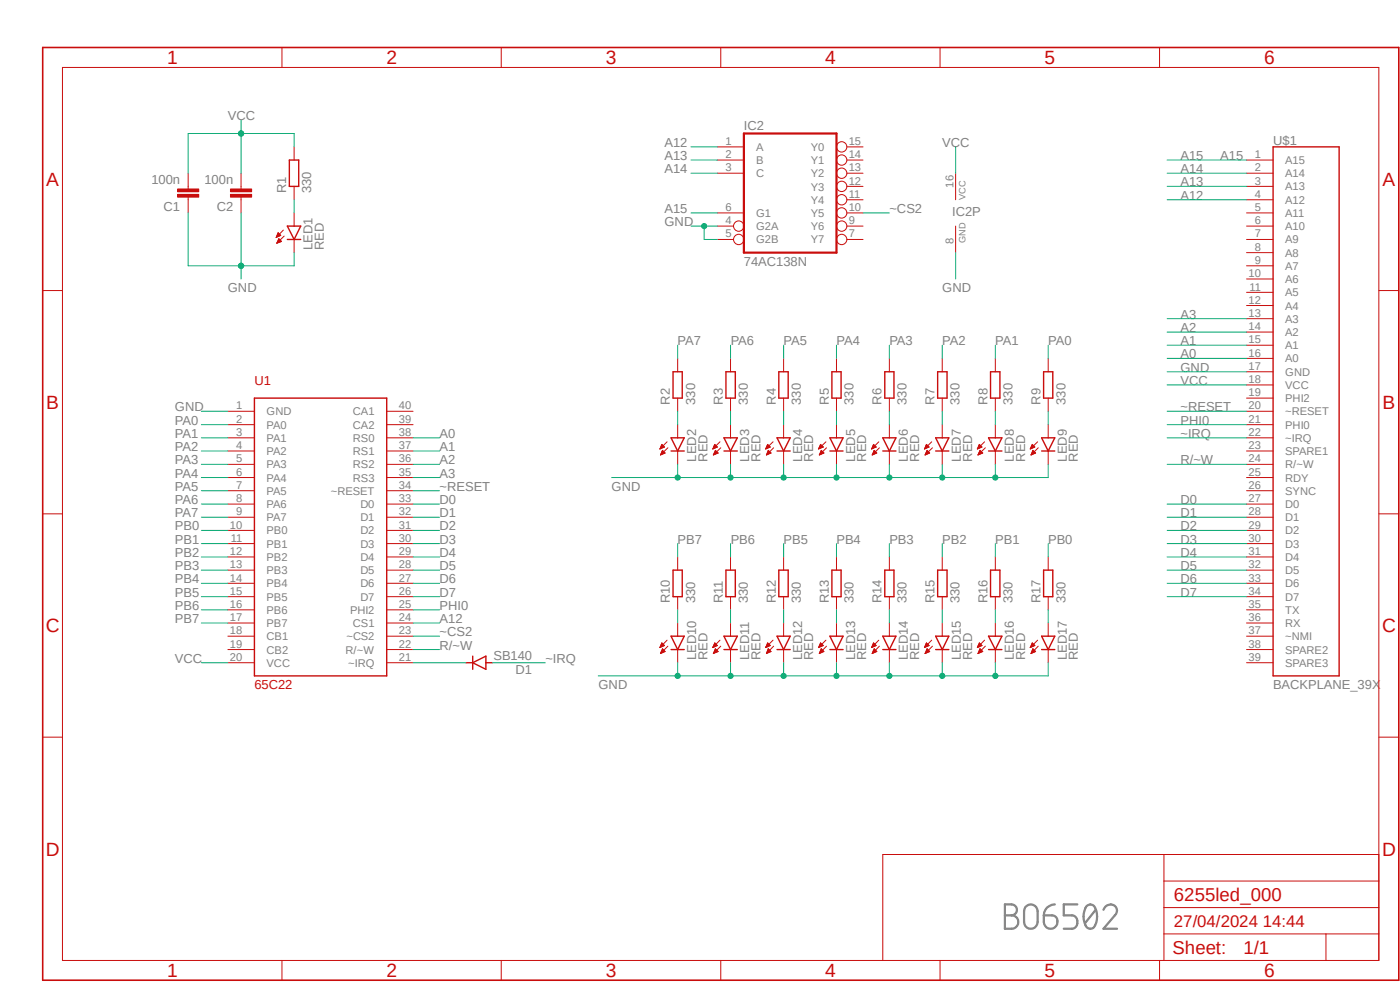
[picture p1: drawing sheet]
<svg xmlns="http://www.w3.org/2000/svg" width="297mm" height="210mm" viewBox="0 0 297 210" stroke-linecap="round" stroke-linejoin="round" font-family="sans-serif">
<path d="M8.4 9.7l288.7 198.9M297.1 9.8l-288.7 198.8" fill="none" stroke="#fff" stroke-width=".21"/>
<path d="M213.2 191.9h1.4a1.16 1.16 0 0 1 1.1 1.1 1.16 1.16 0 0 1-1.1 1.2 1.42 1.42 0 0 1 1.4 1.4 1.42 1.42 0 0 1-1.4 1.4h-1.4zM213.2 194.2h1.4M217.5 192.4a1.46 1.46 0 0 1 1.6-.5 1.46 1.46 0 0 1 1 1.4v2.3a1.44 1.44 0 0 1-1.4 1.4 1.44 1.44 0 0 1-1.4-1.4v-2.3zM221.4 194.2h1.8a1.44 1.44 0 0 1 1.1 1.6 1.44 1.44 0 0 1-1.5 1.2 1.44 1.44 0 0 1-1.4-1.4zM223.8 191.9a2.31 2.31 0 0 0-2.4 2.3M228.6 191.9h-2.9v2.3h1.7a1.44 1.44 0 0 1 1.2 1.4 1.44 1.44 0 0 1-1.2 1.4h-1.7M230.5 192.3a1.23 1.23 0 0 1 1.3-.3 1.23 1.23 0 0 1 .8 1.2 4.1 4.1 0 0 1-.7 3.6 1.24 1.24 0 0 1-1.8-1.1 4.1 4.1 0 0 1 .4-3.4zM232.5 193l-2.3 2.9M234.1 193a1.4 1.4 0 0 1 2-1 1.4 1.4 0 0 1 .4 2.2l-2.4 2.8h2.9" fill="none" stroke="#808080" stroke-width=".47"/>
<g fill="none" stroke="#c90d0c" stroke-width=".21">
<path d="M13.3 14.3h279.2v189.5h-279.2zM59.8 10.1v4.2M106.3 10.1v4.2M152.9 10.1v4.2M199.4 10.1v4.2M246 10.1v4.2M51.1 39.5v.6M62.4 31.2v2.8M62.4 39.5v2.9M264.5 34h5.6M264.5 36.7h5.6M264.5 39.5h5.6"/>
<path d="M51.1 41.8v.6M58.6 50.3h.2M58.7 50.2h.3M58.7 50.1h.6M58.8 50h.7M58.8 51.5h.1M58.8 49.9h.7M58.8 51.4h.4M58.8 49.7h.6M58.8 51.4h.6M58.9 49.7h.4M58.9 51.2h.7"/>
<path d="M58.9 49.5h.3M58.9 51.1h.7M59 49.4h.1M59 49.4l.6 .6-1 .4zM59 51h.5M59.1 50.9h.3M59.1 50.8h.2M59.1 50.6l.6 .6-1 .4zM59.1 50.7h.1M60.1 48.8l-1.5 1.6M60.3 50.1l-1.6 1.5M62.4 45.2v2.8"/>
<path d="M62.4 50.8v2.8M264.5 42.4h5.6M264.5 45.2h5.6M264.5 48h5.6M264.5 50.8h5.6M264.5 53.6h5.6M264.5 56.4h5.6M264.5 59.2h5.6M9.1 61.6h4.2M264.5 62h5.6M264.5 64.8h5.6M264.5 67.6h5.6"/>
<path d="M264.5 70.4h5.6M264.5 73.2h5.6M264.5 76h5.6M264.5 78.9h5.6M292.5 61.6h4.3M264.5 81.7h5.6M264.5 84.5h5.6M264.5 87.2h5.6M264.5 90.1h5.6M264.5 92.9h5.6M264.5 95.7h5.6M264.5 98.5h5.6"/>
<path d="M9.1 109h4.2M264.5 101.3h5.6M264.5 104.1h5.6M264.5 106.9h5.6M264.5 109.7h5.6M264.5 112.5h5.6M264.5 115.3h5.6M264.5 118.2h5.6M292.5 109h4.3M264.5 120.9h5.6M264.5 123.7h5.6M264.5 126.6h5.6"/>
<path d="M264.5 129.4h5.6M264.5 132.2h5.6M264.5 135h5.6M264.5 137.8h5.6M9.1 156.4h4.2M264.5 140.6h5.6M292.5 156.4h4.3M246.9 198.1h45.6M246.9 181.3v22.5M246.9 192.5h45.6M246.9 186.9h45.6M281.3 198.1v5.7"/>
<path d="M292.5 181.3h-105.2v22.5M59.8 203.8v4.1M106.3 203.8v4.1M152.9 203.8v4.1M199.4 203.8v4.1M246 203.8v4.1"/>
</g>
<path d="M9.1 10.1h287.7v197.8h-287.7z" fill="none" stroke="#c90d0c" stroke-width=".34"/>
<path d="M61.4 34h2v5.5h-2zM270.1 31.2h14v112.2h-14zM61 48h2.8l-1.4 2.8zM61 50.8h2.8" fill="none" stroke="#c90d0c" stroke-width=".3"/>
<path d="M48.9 40.1h4.5v.6h-4.5z" fill-rule="evenodd" fill="#c90d0c"/>
<path d="M48.9 40.1h4.5v.6h-4.5z" fill="none" stroke="#c90d0c" stroke-width=".21"/>
<path d="M48.9 41.2h4.5v.6h-4.5z" fill-rule="evenodd" fill="#c90d0c"/>
<path d="M39.9 39.5v.6M51.1 36.7v2.8M39.9 41.8v.6M48.9 41.2h4.5v.6h-4.5zM51.1 42.4v2.8" fill="none" stroke="#c90d0c" stroke-width=".21"/>
<path d="M37.7 40.1h4.5v.6h-4.5z" fill-rule="evenodd" fill="#c90d0c"/>
<path d="M37.7 40.1h4.5v.6h-4.5z" fill="none" stroke="#c90d0c" stroke-width=".21"/>
<path d="M37.7 41.2h4.5v.6h-4.5z" fill-rule="evenodd" fill="#c90d0c"/>
<g fill="none" stroke="#c90d0c" stroke-width=".21">
<path d="M39.9 36.7v2.8M152.2 31.2h5.6M152.2 34h5.6M152.2 36.7h5.6M179.7 31.2h3.4M179.7 34h3.4M179.7 36.7h3.4M179.7 39.5h3.4M202.7 36.7v5.7M37.7 41.2h4.5v.6h-4.5zM39.9 42.4v2.8M152.2 48h3.4"/>
<path d="M152.2 50.8h3.4M152.2 45.2h5.6M179.7 48h3.4M179.7 50.8h3.4M179.7 45.2h3.4M179.7 42.4h3.4M202.7 48v5.6M143.8 76v2.9M155 76v2.9M166.2 76v2.9M177.5 76v2.9M188.7 76v2.9"/>
<path d="M199.9 76v2.9M211.2 76v2.9M222.4 76v2.9M48.3 87.2h5.7M48.3 90.1h5.7M48.3 92.9h5.7M48.3 95.7h5.7M48.3 98.5h5.7M82 87.2h5.6M82 90.1h5.6M82 92.9h5.6M82 95.7h5.6"/>
<path d="M82 98.5h5.6M140 95.2h.2M140.1 95.1h.3M140.1 95h.6M140.2 94.9h.7M140.2 96.4h.1M140.2 94.7h.7M140.2 96.4h.4M140.3 94.7h.5M140.3 96.2h.5M140.3 94.5h.4M140.3 96.1h.8"/>
<path d="M140.3 94.4h.3M140.3 96h.7M140.4 94.4h.1M140.4 95.9h.5M140.4 94.3l.6 .5-1 .4zM140.4 95.8h.4M140.5 95.7h.2M140.5 95.5l.6 .6-1 .4zM140.5 95.6h.1M141.5 93.7l-1.5 1.5M141.7 95l-1.6 1.5M143.8 84.5v2.7"/>
<path d="M143.8 90.1v2.8M143.8 95.7v2.8M151.3 95.2h.1M151.3 95.1h.4M151.3 95h.6M151.4 94.9h.7M151.4 96.4h.2M151.4 94.7h.7M151.4 96.4h.4M151.5 94.7h.5M151.5 96.2h.6M151.5 94.5h.4"/>
<path d="M151.5 96.1h.8M151.6 94.4h.2M151.6 96h.6M151.6 94.4h.1M151.6 95.9h.5M151.6 94.3l.6 .5-1 .4zM151.7 95.8h.3M151.7 95.7h.2M151.8 95.6h.1M151.8 95.5l.6 .6-1.1 .4zM152.7 93.7l-1.5 1.5M152.9 95l-1.6 1.5"/>
<path d="M155 84.5v2.7M155 90.1v2.8M155 95.7v2.8M162.5 95.2h.1M162.5 95.1h.4M162.6 95h.6M162.6 94.9h.8M162.6 96.4h.2M162.6 94.7h.7M162.6 96.4h.4M162.7 94.7h.5M162.7 94.5h.4"/>
<path d="M162.7 96.2h.6M162.8 96.1h.7M162.8 94.4h.2M162.8 96h.7M162.9 94.4h.1M162.9 95.9h.5M162.9 94.3l.5 .5-1 .4zM162.9 95.8h.4M162.9 95.7h.3M163 95.6h.1M163 95.5l.6 .6-1 .4zM164 93.7l-1.6 1.5"/>
<path d="M164.1 95l-1.5 1.5M166.2 84.5v2.7M166.2 90.1v2.8M166.2 95.7v2.8M173.7 95.2h.2M173.7 95.1h.4M173.8 95h.6M173.8 94.9h.8M173.9 96.4h.1M173.9 94.7h.7M173.9 96.4h.4M173.9 94.7h.6"/>
<path d="M173.9 96.2h.6M174 94.5h.4M174 96.1h.8M174 94.4h.2M174 96h.7M174.1 94.4h.1M174.1 95.9h.5M174.1 94.3l.6 .5-1 .4zM174.1 95.8h.4M174.2 95.7h.2M174.2 95.6h.1M174.2 95.5l.6 .6-1 .4z"/>
<path d="M175.2 93.7l-1.5 1.5M175.3 95l-1.5 1.5M177.5 84.5v2.7M177.5 90.1v2.8M177.5 95.7v2.8M184.9 95.2h.2M185 95.1h.3M185 95h.6M185.1 94.9h.7M185.1 96.4h.2M185.1 94.7h.7M185.1 96.4h.4"/>
<path d="M185.2 94.7h.5M185.2 96.2h.5M185.2 94.5h.4M185.2 96.1h.8M185.3 94.4h.2M185.3 96h.6M185.3 94.4h.1M185.3 95.9h.5M185.3 95.8h.4M185.3 94.3l.6 .5-1 .4zM185.4 95.7h.2M185.4 95.6h.1"/>
<path d="M185.5 95.5l.5 .6-1 .4zM186.4 93.7l-1.5 1.5M186.6 95l-1.6 1.5M188.7 84.5v2.7M188.7 90.1v2.8M188.7 95.7v2.8M196.2 95.2h.1M196.2 95.1h.4M196.3 95h.5M196.3 94.9h.8M196.3 96.4h.2M196.3 94.7h.7"/>
<path d="M196.3 96.4h.4M196.4 94.7h.5M196.4 96.2h.6M196.4 94.5h.4M196.4 96.1h.8M196.5 94.4h.2M196.5 96h.6M196.5 94.4h.1M196.5 95.9h.6M196.6 95.8h.3M196.6 94.3l.5 .5-1 .4zM196.6 95.7h.2"/>
<path d="M196.7 95.6h.1M196.7 95.5l.5 .6-.9 .4zM197.7 93.7l-1.6 1.5M197.8 95l-1.5 1.5M199.9 84.5v2.7M199.9 90.1v2.8M199.9 95.7v2.8M207.4 95.2h.2M207.4 95.1h.4M207.5 95h.5M207.5 94.9h.8M207.5 96.4h.2"/>
<path d="M207.6 94.7h.6M207.6 96.4h.3M207.6 96.2h.6M207.6 94.5h.4M207.6 96.1h.8M207.7 94.4h.2M207.7 96h.7M207.7 94.4h.1M207.8 95.9h.5M207.8 94.3l.5 .5-1 .4zM207.8 95.8h.4M207.9 95.7h.2"/>
<path d="M207.9 95.6h.1M207.9 95.5l.6 .6-1 .4zM208.9 93.7l-1.6 1.5M209 95l-1.5 1.5M211.2 84.5v2.7M211.2 90.1v2.8M211.2 95.7v2.8M218.6 95.2h.2M218.7 95.1h.3M218.7 95h.6M218.7 94.9h.8M218.7 96.4h.2"/>
<path d="M218.8 94.7h.7M218.8 94.7h.6M218.8 96.4h.4M218.9 94.5h.3M218.9 96.2h.5M218.9 96.1h.8M218.9 94.4h.3M218.9 96h.7M219 94.4h.1M219 95.9h.5M219 94.3l.5 .5-.9 .4zM219 95.8h.4"/>
<path d="M219.1 95.7h.2M219.1 95.6h.1M219.1 95.5l.6 .6-1 .4zM220.1 93.7l-1.5 1.5M220.3 95l-1.6 1.5M222.4 84.5v2.7M222.4 90.1v2.8M222.4 95.7v2.8M48.3 101.3h5.7M48.3 104.1h5.7M48.3 106.9h5.7M48.3 109.7h5.7"/>
<path d="M48.3 112.5h5.7M48.3 115.3h5.7M48.3 118.2h5.7M82 101.3h5.6M82 104.1h5.6M82 106.9h5.6M82 109.7h5.6M82 112.5h5.6M82 115.3h5.6M82 118.2h5.6M143.8 118.2v2.7M155 118.2v2.7"/>
<path d="M166.2 118.2v2.7M177.5 118.2v2.7M188.7 118.2v2.7M199.9 118.2v2.7M211.2 118.2v2.7M222.4 118.2v2.7M48.3 120.9h5.7M48.3 123.7h5.7M48.3 126.6h5.7M48.3 129.4h5.7M48.3 132.2h5.7M48.3 135h5.7"/>
<path d="M48.3 137.8h5.7M82 120.9h5.6M82 123.7h5.6M82 126.6h5.6M82 129.4h5.6M82 132.2h5.6M82 135h5.6M82 137.8h5.6M140 137.3h.1M140 137.2h.3M140.1 137.2h.4M140.1 137h.7"/>
<path d="M140.1 138.6h.1M140.2 136.9h.8M140.2 138.5h.2M140.2 136.8h.6M140.2 138.4h.5M140.3 136.7h.5M140.3 138.3h.6M140.3 136.6h.3M140.3 136.5h.2M140.3 138.2h.8M140.4 136.4h.1M140.4 138.1h.6"/>
<path d="M140.4 136.4l-.4 1M140.4 136.4l.6 .5M140.4 138h.5M140.5 137.9h.3M140.5 137.8h.2M140.5 137.6l.6 .6-1 .4zM140.5 137.7h.1M141 136.9l-1 .5M141.5 135.8l-1.5 1.6M141.7 137.1l-1.6 1.5M143.8 126.6v2.8M143.8 132.2v2.8"/>
<path d="M143.8 137.8v2.8M151.2 137.3h.1M151.3 137.2h.2M151.3 137.2h.4M151.3 137h.7M151.3 138.6h.1M151.4 136.9h.8M151.4 136.8h.7M151.4 138.5h.2M151.5 138.4h.4M151.5 136.7h.5M151.5 138.3h.6"/>
<path d="M151.6 136.6h.2M151.6 138.2h.7M151.6 136.5h.2M151.6 138.1h.6M151.6 138h.5M151.7 137.9h.3M151.7 137.8h.2M151.8 137.6l.6 .6-1.1 .4zM151.8 137.7h.1M152.2 136.9l-.6-.5-.4 1M152.2 136.9l-1 .5M152.7 135.8l-1.5 1.6"/>
<path d="M152.9 137.1l-1.6 1.5M155 126.6v2.8M155 132.2v2.8M155 137.8v2.8M162.4 137.3h.1M162.5 137.2h.2M162.5 137.2h.5M162.6 137h.6M162.6 138.6h.1M162.6 136.9h.8M162.6 138.5h.3M162.7 136.8h.6"/>
<path d="M162.7 138.4h.4M162.7 136.7h.5M162.7 138.3h.7M162.8 136.6h.3M162.8 138.2h.7M162.8 136.5h.2M162.8 138.1h.6M162.9 136.4h.1M162.9 138h.4M162.9 136.4l-.5 1M162.9 136.4l.5 .5M162.9 137.9h.3"/>
<path d="M162.9 137.8h.2M163 137.7h.1M163 137.6l.6 .6-1 .4zM163.4 136.9l-1 .5M164 135.8l-1.6 1.6M164.1 137.1l-1.5 1.5M166.2 126.6v2.8M166.2 132.2v2.8M166.2 137.8v2.8M173.7 137.3v.1M173.7 137.2h.2M173.8 137.2h.4"/>
<path d="M173.8 137h.7M173.8 138.6h.1M173.9 136.9h.7M173.9 138.5h.2M173.9 136.8h.6M173.9 138.4h.4M173.9 136.7h.5M173.9 138.3h.7M174 136.6h.3M174 138.2h.8M174 136.5h.2M174 138.1h.7"/>
<path d="M174.1 136.4h.1M174.1 138h.5M174.1 136.4l-.4 1M174.1 136.4l.6 .5-1 .5M174.1 137.9h.4M174.2 137.8h.2M174.2 137.7h.1M174.2 137.6l.6 .6-1 .4zM175.2 135.8l-1.5 1.6M175.3 137.1l-1.5 1.5M177.5 126.6v2.8M177.5 132.2v2.8"/>
<path d="M177.5 137.8v2.8M184.9 137.3l.1 .1M185 137.2h.2M185 137.2h.4M185 137h.7M185 138.6h.1M185.1 136.9h.7M185.1 138.5h.2M185.1 136.8h.7M185.1 138.4h.5M185.2 136.7h.5M185.2 138.3h.6"/>
<path d="M185.2 136.6h.3M185.2 138.2h.8M185.3 136.5h.2M185.3 138.1h.6M185.3 136.4h.1M185.3 138h.5M185.3 136.4l-.4 1M185.3 136.4l.6 .5-1 .5M185.4 137.9h.3M185.4 137.8h.2M185.5 137.6l.5 .6-1 .4zM185.5 137.7h.1"/>
<path d="M186.4 135.8l-1.5 1.6M186.6 137.1l-1.6 1.5M188.7 126.6v2.8M188.7 132.2v2.8M188.7 137.8v2.8M196.1 137.3h.1M196.2 137.2h.2M196.2 137.2h.4M196.3 137h.6M196.3 138.6h.1M196.3 136.9h.8M196.3 138.5h.3"/>
<path d="M196.3 136.8h.7M196.3 138.4h.5M196.4 136.7h.5M196.4 136.6h.4M196.4 138.3h.7M196.5 136.5h.2M196.5 138.2h.7M196.5 138.1h.6M196.6 138h.4M196.6 137.9h.3M196.6 137.8h.2M196.7 137.7h.1"/>
<path d="M196.7 137.6l.5 .6-.9 .4zM197.1 136.9l-.5-.5-.5 1M197.1 136.9l-1 .5M197.7 135.8l-1.6 1.6M197.8 137.1l-1.5 1.5M199.9 126.6v2.8M199.9 132.2v2.8M199.9 137.8v2.8M207.3 137.3h.1M207.4 137.2h.2M207.4 137.2h.5M207.5 137h.6"/>
<path d="M207.5 136.9h.8M207.5 138.6h.1M207.6 136.8h.6M207.6 138.5h.2M207.6 138.4h.4M207.6 136.7h.5M207.6 138.3h.7M207.7 136.6h.3M207.7 138.2h.7M207.7 136.5h.2M207.7 138.1h.7M207.8 136.4h.1"/>
<path d="M207.8 138h.4M207.8 136.4l-.5 1M207.8 136.4l.5 .5M207.8 137.9h.4M207.9 137.8h.1M207.9 137.7h.1M207.9 137.6l.6 .6-1 .4zM208.3 136.9l-1 .5M208.9 135.8l-1.6 1.6M209 137.1l-1.5 1.5M211.2 126.6v2.8M211.2 132.2v2.8"/>
<path d="M211.2 137.8v2.8M218.6 137.3h.1M218.6 137.2h.3M218.7 137.2h.4M218.7 137h.6M218.7 138.6h.1M218.8 136.9h.7M218.8 138.5h.2M218.8 136.8h.7M218.8 138.4h.4M218.9 136.7h.4M218.9 138.3h.6"/>
<path d="M218.9 136.6h.3M218.9 138.2h.8M218.9 136.5h.2M218.9 138.1h.7M219 136.4h.1M219 138h.5M219 136.4l-.4 1M219 136.4l.5 .5M219 137.9h.4M219.1 137.8h.1M219.1 137.7h.1M219.1 137.6l.6 .6-1 .4z"/>
<path d="M219.5 136.9l-.9 .5M220.1 135.8l-1.5 1.6M220.3 137.1l-1.6 1.5M222.4 126.6v2.8M222.4 132.2v2.8M222.4 137.8v2.8M48.3 140.6h5.7M82 140.6h5.6"/>
<circle cx="178.6" cy="36.7" r="1.1"/>
<circle cx="178.6" cy="31.2" r="1.1"/>
<circle cx="178.6" cy="34" r="1.1"/>
<circle cx="178.6" cy="39.5" r="1.1"/>
<circle cx="156.7" cy="50.8" r="1.1"/>
<circle cx="156.7" cy="48" r="1.1"/>
<circle cx="178.6" cy="50.8" r="1.1"/>
<circle cx="178.6" cy="45.2" r="1.1"/>
<circle cx="178.6" cy="48" r="1.1"/>
<circle cx="178.6" cy="42.4" r="1.1"/>
</g>
<path d="M157.8 28.3h19.7v25.3h-19.7z" fill="none" stroke="#c90d0c" stroke-width=".47"/>
<g fill="none" stroke="#c90d0c" stroke-width=".3">
<path d="M142.8 78.9h1.9v5.6h-1.9zM154 78.9h2v5.6h-2zM165.2 78.9h2v5.6h-2zM176.5 78.9h1.9v5.6h-1.9zM187.7 78.9h2v5.6h-2zM198.9 78.9h2v5.6h-2zM210.1 78.9h2v5.6h-2zM221.4 78.9h2v5.6h-2zM54 84.5h28v58.9h-28zM142.4 92.9h2.8l-1.4 2.8zM142.4 95.7h2.8M153.6 95.7h2.8"/>
<path d="M153.6 92.9h2.8l-1.4 2.8zM164.8 95.7h2.8M164.8 92.9h2.8l-1.4 2.8zM176.1 95.7h2.8M176.1 92.9h2.8l-1.4 2.8zM187.3 95.7h2.8M187.3 92.9h2.8l-1.4 2.8zM198.5 95.7h2.8M198.5 92.9h2.8l-1.4 2.8zM209.7 95.7h2.9M209.7 92.9h2.9l-1.4 2.8zM221 95.7h2.8"/>
<path d="M221 92.9h2.8l-1.4 2.8zM100.3 139.2v2.8M142.4 135h2.8l-1.4 2.8zM142.4 137.8h2.8M142.8 120.9h1.9v5.7h-1.9zM153.6 137.8h2.8M153.6 135h2.8l-1.4 2.8zM154 120.9h2v5.7h-2zM164.8 137.8h2.8M164.8 135h2.8l-1.4 2.8zM165.2 120.9h2v5.7h-2zM176.1 137.8h2.8"/>
<path d="M176.1 135h2.8l-1.4 2.8zM176.5 120.9h1.9v5.7h-1.9zM187.3 137.8h2.8M187.3 135h2.8l-1.4 2.8zM187.7 120.9h2v5.7h-2zM198.5 137.8h2.8M198.5 135h2.8l-1.4 2.8zM198.9 120.9h2v5.7h-2zM209.7 137.8h2.9M209.7 135h2.9l-1.4 2.8zM210.1 120.9h2v5.7h-2zM221 137.8h2.8"/>
<path d="M221 135h2.8l-1.4 2.8zM221.4 120.9h2v5.7h-2zM98.8 140.6h1.5M100.3 140.6l2.8-1.4v2.8zM103.1 140.6h1.4"/>
</g>
<g fill="none" stroke="#0dab76" stroke-width=".21">
<path d="M146.6 34h5.6M146.6 36.7h5.6M146.6 31.2h5.6M247.6 34h16.9M247.6 36.7h16.9M247.6 39.5h16.9M51.1 56.4v2.8M62.4 53.6v2.8M146.6 45.2h5.6M247.6 42.4h16.9M247.6 67.6h16.9M247.6 70.4h16.9"/>
<path d="M247.6 73.2h16.9M247.6 76h16.9M247.6 78.9h16.9M87.6 98.5h5.7M87.6 95.7h5.7M87.6 92.9h5.7M87.6 101.3h5.7M87.6 106.9h5.7M87.6 109.7h5.7M87.6 112.5h5.7M87.6 115.3h5.7M87.6 118.2h5.7"/>
<path d="M247.6 106.9h16.9M247.6 109.7h16.9M247.6 112.5h16.9M247.6 115.3h16.9M247.6 118.2h16.9M87.6 132.2h5.7M87.6 120.9h5.7M87.6 123.7h5.7M87.6 126.6h5.7M247.6 120.9h16.9M247.6 123.7h16.9M247.6 126.6h16.9"/>
</g>
<circle cx="51.1" cy="56.4" r=".55" fill="#0dab76"/>
<g fill="none" stroke="#0dab76" stroke-width=".21">
<path d="M39.9 45.2v11.2h22.5M51.1 45.2v11.2"/>
<circle cx="51.1" cy="56.4" r=".55"/>
</g>
<circle cx="51.1" cy="56.4" r=".55" fill="#0dab76"/>
<g fill="none" stroke="#0dab76" stroke-width=".21">
<path d="M146.6 48h5.6M149.4 48v2.8h2.8"/>
<circle cx="51.1" cy="56.4" r=".55"/>
</g>
<circle cx="149.4" cy="48" r=".55" fill="#0dab76"/>
<g fill="none" stroke="#0dab76" stroke-width=".21">
<path d="M42.7 87.2h5.6M143.8 140.6v2.8M222.4 140.6v2.8h-11.2"/>
<circle cx="149.4" cy="48" r=".55"/>
</g>
<circle cx="143.8" cy="143.4" r=".55" fill="#0dab76"/>
<g fill="none" stroke="#0dab76" stroke-width=".21">
<path d="M126.9 143.4h84.3M155 140.6v2.8"/>
<circle cx="143.8" cy="143.4" r=".55"/>
</g>
<circle cx="155" cy="143.4" r=".55" fill="#0dab76"/>
<g fill="none" stroke="#0dab76" stroke-width=".21">
<path d="M166.2 140.6v2.8"/>
<circle cx="155" cy="143.4" r=".55"/>
</g>
<circle cx="166.2" cy="143.4" r=".55" fill="#0dab76"/>
<g fill="none" stroke="#0dab76" stroke-width=".21">
<path d="M177.5 140.6v2.8"/>
<circle cx="166.2" cy="143.4" r=".55"/>
</g>
<circle cx="177.5" cy="143.4" r=".55" fill="#0dab76"/>
<g fill="none" stroke="#0dab76" stroke-width=".21">
<path d="M188.7 140.6v2.8"/>
<circle cx="177.5" cy="143.4" r=".55"/>
</g>
<circle cx="188.7" cy="143.4" r=".55" fill="#0dab76"/>
<g fill="none" stroke="#0dab76" stroke-width=".21">
<path d="M199.9 140.6v2.8"/>
<circle cx="188.7" cy="143.4" r=".55"/>
</g>
<circle cx="199.9" cy="143.4" r=".55" fill="#0dab76"/>
<g fill="none" stroke="#0dab76" stroke-width=".21">
<path d="M211.2 140.6v2.8"/>
<circle cx="199.9" cy="143.4" r=".55"/>
</g>
<circle cx="211.2" cy="143.4" r=".55" fill="#0dab76"/>
<g fill="none" stroke="#0dab76" stroke-width=".21">
<path d="M143.8 98.5v2.8M222.4 98.5v2.8h-11.2"/>
<circle cx="211.2" cy="143.4" r=".55"/>
</g>
<circle cx="143.8" cy="101.3" r=".55" fill="#0dab76"/>
<g fill="none" stroke="#0dab76" stroke-width=".21">
<path d="M155 98.5v2.8M129.8 101.3h81.4"/>
<circle cx="143.8" cy="101.3" r=".55"/>
</g>
<circle cx="155" cy="101.3" r=".55" fill="#0dab76"/>
<g fill="none" stroke="#0dab76" stroke-width=".21">
<path d="M166.2 98.5v2.8"/>
<circle cx="155" cy="101.3" r=".55"/>
</g>
<circle cx="166.2" cy="101.3" r=".55" fill="#0dab76"/>
<g fill="none" stroke="#0dab76" stroke-width=".21">
<path d="M177.5 98.5v2.8"/>
<circle cx="166.2" cy="101.3" r=".55"/>
</g>
<circle cx="177.5" cy="101.3" r=".55" fill="#0dab76"/>
<g fill="none" stroke="#0dab76" stroke-width=".21">
<path d="M188.7 98.5v2.8"/>
<circle cx="177.5" cy="101.3" r=".55"/>
</g>
<circle cx="188.7" cy="101.3" r=".55" fill="#0dab76"/>
<g fill="none" stroke="#0dab76" stroke-width=".21">
<path d="M199.9 98.5v2.8"/>
<circle cx="188.7" cy="101.3" r=".55"/>
</g>
<circle cx="199.9" cy="101.3" r=".55" fill="#0dab76"/>
<g fill="none" stroke="#0dab76" stroke-width=".21">
<path d="M211.2 98.5v2.8"/>
<circle cx="199.9" cy="101.3" r=".55"/>
</g>
<circle cx="211.2" cy="101.3" r=".55" fill="#0dab76"/>
<g fill="none" stroke="#0dab76" stroke-width=".21">
<path d="M51.1 25.5v2.8M62.4 28.3v2.9M202.7 53.6v5.6M247.6 81.7h16.9"/>
<circle cx="211.2" cy="101.3" r=".55"/>
</g>
<circle cx="51.1" cy="28.3" r=".55" fill="#0dab76"/>
<g fill="none" stroke="#0dab76" stroke-width=".21">
<path d="M39.9 28.3h22.5M51.1 28.3v8.4"/>
<circle cx="51.1" cy="28.3" r=".55"/>
</g>
<circle cx="51.1" cy="28.3" r=".55" fill="#0dab76"/>
<g fill="none" stroke="#0dab76" stroke-width=".21">
<path d="M39.9 28.3v8.4M202.7 31.2v5.5M62.4 42.4v2.8M183.1 45.2h5.6M143.8 73.2v2.8M155 73.2v2.8M166.2 73.2v2.8M177.5 73.2v2.8M188.7 73.2v2.8M199.9 73.2v2.8M211.2 73.2v2.8M222.4 73.2v2.8"/>
<path d="M42.7 90.1h5.6M42.7 98.5h5.6M42.7 92.9h5.6M42.7 95.7h5.6M143.8 87.2v2.9M155 87.2v2.9M166.2 87.2v2.9M177.5 87.2v2.9M188.7 87.2v2.9M199.9 87.2v2.9M211.2 87.2v2.9M222.4 87.2v2.9"/>
<path d="M247.6 90.1h16.9M247.6 98.5h16.9M247.6 87.2h16.9M247.6 92.9h16.9M42.7 104.1h5.6M42.7 101.3h5.6M42.7 106.9h5.6M42.7 109.7h5.6M42.7 112.5h5.6M42.7 115.3h5.6M42.7 118.2h5.6M87.6 104.1h5.7"/>
<path d="M143.8 115.3v2.9M155 115.3v2.9M166.2 115.3v2.9M177.5 115.3v2.9M188.7 115.3v2.9M199.9 115.3v2.9M211.2 115.3v2.9M222.4 115.3v2.9M42.7 129.4h5.6M42.7 120.9h5.6M42.7 123.7h5.6M42.7 126.6h5.6"/>
<path d="M42.7 132.2h5.6M87.6 129.4h5.7M87.6 137.8h5.7M87.6 135h5.7M143.8 129.4v2.8M155 129.4v2.8M166.2 129.4v2.8M177.5 129.4v2.8M188.7 129.4v2.8M199.9 129.4v2.8M211.2 129.4v2.8M222.4 129.4v2.8"/>
<path d="M42.7 140.6h5.6M87.6 140.6h11.2M104.5 140.6h11.2"/>
<circle cx="51.1" cy="28.3" r=".55"/>
</g>
<g font-size="4.1" fill="#c90d0c">
<text x="35.4" y="13.6">1</text>
<text x="82" y="13.6">2</text>
<text x="128.5" y="13.6">3</text>
<text x="175.1" y="13.6">4</text>
<text x="221.6" y="13.6">5</text>
<text x="268.2" y="13.6">6</text>
<text x="9.8" y="39.4">A</text>
<text x="293.3" y="39.4">A</text>
<text x="9.8" y="86.8">B</text>
<text x="293.3" y="86.8">B</text>
<text x="9.7" y="134.2">C</text>
<text x="293.2" y="134.2">C</text>
<text x="9.7" y="181.5">D</text>
<text x="293.2" y="181.5">D</text>
<text x="35.4" y="207.3">1</text>
<text x="82" y="207.3">2</text>
<text x="128.5" y="207.3">3</text>
<text x="175.1" y="207.3">4</text>
<text x="221.6" y="207.3">5</text>
<text x="268.2" y="207.3">6</text>
</g>
<g font-size="3.9" fill="#c90d0c">
<text x="249" y="191.1">6255led_000</text>
<text x="248.7" y="202.5">Sheet:</text>
<text x="263.8" y="202.4">1/1</text>
</g>
<text font-size="3.6" fill="#c90d0c" x="249" y="196.7">27/04/2024 14:44</text>
<g font-size="2.8" fill="#808080">
<text x="48.3" y="25.5">VCC</text>
<text x="157.8" y="27.6">IC2</text>
<text x="141" y="34">A13</text>
<text x="141" y="31.2">A12</text>
<text x="199.9" y="31.2">VCC</text>
<text x="250.4" y="34">A15</text>
<text x="258.9" y="34">A15</text>
<text x="270.1" y="30.9">U$1</text>
<text x="32.1" y="39.1">100n</text>
<text x="43.4" y="39.1">100n</text>
<text x="60.7" y="41" transform="rotate(-90 60.7 41)">R1</text>
<text x="66" y="41" transform="rotate(-90 66 41)">330</text>
<text x="141" y="36.7">A14</text>
<text x="250.4" y="36.7">A14</text>
<text x="250.4" y="39.5">A13</text>
<text x="34.7" y="44.7">C1</text>
<text x="46" y="44.7">C2</text>
<text x="141" y="45.2">A15</text>
<text x="141" y="48">GND</text>
<text x="188.7" y="45.2">~CS2</text>
<text x="202" y="45.9">IC2P</text>
<text x="250.4" y="42.4">A12</text>
<text x="66.3" y="53" transform="rotate(-90 66.3 53)">LED1</text>
<text x="68.7" y="53" transform="rotate(-90 68.7 53)">RED</text>
<text x="157.8" y="56.4">74AC138N</text>
<text x="48.3" y="62">GND</text>
<text x="199.9" y="62">GND</text>
<text x="250.4" y="67.6">A3</text>
<text x="250.4" y="70.4">A2</text>
<text x="143.8" y="73.2">PA7</text>
<text x="155" y="73.2">PA6</text>
<text x="166.2" y="73.2">PA5</text>
<text x="177.5" y="73.2">PA4</text>
<text x="188.7" y="73.2">PA3</text>
<text x="199.9" y="73.2">PA2</text>
<text x="211.2" y="73.2">PA1</text>
<text x="222.4" y="73.2">PA0</text>
<text x="250.4" y="73.2">A1</text>
<text x="250.4" y="76">A0</text>
<text x="250.4" y="78.9">GND</text>
<text x="250.4" y="81.7">VCC</text>
<text x="37.1" y="87.2">GND</text>
<text x="142.1" y="85.9" transform="rotate(-90 142.1 85.9)">R2</text>
<text x="147.4" y="85.9" transform="rotate(-90 147.4 85.9)">330</text>
<text x="153.3" y="85.9" transform="rotate(-90 153.3 85.9)">R3</text>
<text x="158.7" y="85.9" transform="rotate(-90 158.7 85.9)">330</text>
<text x="164.6" y="85.9" transform="rotate(-90 164.6 85.9)">R4</text>
<text x="169.9" y="85.9" transform="rotate(-90 169.9 85.9)">330</text>
<text x="175.8" y="85.9" transform="rotate(-90 175.8 85.9)">R5</text>
<text x="181.1" y="85.9" transform="rotate(-90 181.1 85.9)">330</text>
<text x="187" y="85.9" transform="rotate(-90 187 85.9)">R6</text>
<text x="192.3" y="85.9" transform="rotate(-90 192.3 85.9)">330</text>
<text x="198.2" y="85.9" transform="rotate(-90 198.2 85.9)">R7</text>
<text x="203.6" y="85.9" transform="rotate(-90 203.6 85.9)">330</text>
<text x="209.5" y="85.9" transform="rotate(-90 209.5 85.9)">R8</text>
<text x="214.8" y="85.9" transform="rotate(-90 214.8 85.9)">330</text>
<text x="220.7" y="85.9" transform="rotate(-90 220.7 85.9)">R9</text>
<text x="226" y="85.9" transform="rotate(-90 226 85.9)">330</text>
<text x="250.4" y="87.2">~RESET</text>
<text x="37.1" y="90.1">PA0</text>
<text x="37.1" y="92.9">PA1</text>
<text x="37.1" y="95.7">PA2</text>
<text x="93.3" y="95.7">A1</text>
<text x="93.3" y="92.9">A0</text>
<text x="250.4" y="90.1">PHI0</text>
<text x="250.4" y="92.9">~IRQ</text>
<text x="37.1" y="98.5">PA3</text>
<text x="37.1" y="101.3">PA4</text>
<text x="93.3" y="101.3">A3</text>
<text x="93.3" y="98.5">A2</text>
<text x="147.7" y="97.9" transform="rotate(-90 147.7 97.9)">LED2</text>
<text x="150.1" y="97.9" transform="rotate(-90 150.1 97.9)">RED</text>
<text x="158.9" y="97.9" transform="rotate(-90 158.9 97.9)">LED3</text>
<text x="161.3" y="97.9" transform="rotate(-90 161.3 97.9)">RED</text>
<text x="170.2" y="97.9" transform="rotate(-90 170.2 97.9)">LED4</text>
<text x="172.5" y="97.9" transform="rotate(-90 172.5 97.9)">RED</text>
<text x="181.4" y="97.9" transform="rotate(-90 181.4 97.9)">LED5</text>
<text x="183.8" y="97.9" transform="rotate(-90 183.8 97.9)">RED</text>
<text x="192.6" y="97.9" transform="rotate(-90 192.6 97.9)">LED6</text>
<text x="195" y="97.9" transform="rotate(-90 195 97.9)">RED</text>
<text x="203.8" y="97.9" transform="rotate(-90 203.8 97.9)">LED7</text>
<text x="206.2" y="97.9" transform="rotate(-90 206.2 97.9)">RED</text>
<text x="215.1" y="97.9" transform="rotate(-90 215.1 97.9)">LED8</text>
<text x="217.5" y="97.9" transform="rotate(-90 217.5 97.9)">RED</text>
<text x="226.3" y="97.9" transform="rotate(-90 226.3 97.9)">LED9</text>
<text x="228.7" y="97.9" transform="rotate(-90 228.7 97.9)">RED</text>
<text x="250.4" y="98.5">R/~W</text>
<text x="37.1" y="104.1">PA5</text>
<text x="37.1" y="106.9">PA6</text>
<text x="93.3" y="106.9">D0</text>
<text x="93.3" y="104.1">~RESET</text>
<text x="129.8" y="104.1">GND</text>
<text x="250.4" y="106.9">D0</text>
<text x="37.1" y="109.7">PA7</text>
<text x="37.1" y="112.5">PB0</text>
<text x="93.3" y="109.7">D1</text>
<text x="93.3" y="112.5">D2</text>
<text x="250.4" y="109.7">D1</text>
<text x="250.4" y="112.5">D2</text>
<text x="37.1" y="115.3">PB1</text>
<text x="37.1" y="118.2">PB2</text>
<text x="93.3" y="115.3">D3</text>
<text x="93.3" y="118.2">D4</text>
<text x="143.8" y="115.3">PB7</text>
<text x="155" y="115.3">PB6</text>
<text x="166.2" y="115.3">PB5</text>
<text x="177.5" y="115.3">PB4</text>
<text x="188.7" y="115.3">PB3</text>
<text x="199.9" y="115.3">PB2</text>
<text x="211.2" y="115.3">PB1</text>
<text x="222.4" y="115.3">PB0</text>
<text x="250.4" y="115.3">D3</text>
<text x="250.4" y="118.2">D4</text>
<text x="37.1" y="120.9">PB3</text>
<text x="37.1" y="123.7">PB4</text>
<text x="93.3" y="120.9">D5</text>
<text x="93.3" y="123.7">D6</text>
<text x="250.4" y="120.9">D5</text>
<text x="250.4" y="123.7">D6</text>
<text x="37.1" y="126.6">PB5</text>
<text x="37.1" y="129.4">PB6</text>
<text x="93.3" y="126.6">D7</text>
<text x="93.3" y="129.4">PHI0</text>
<text x="142.1" y="128" transform="rotate(-90 142.1 128)">R10</text>
<text x="147.4" y="128" transform="rotate(-90 147.4 128)">330</text>
<text x="153.3" y="128" transform="rotate(-90 153.3 128)">R11</text>
<text x="158.7" y="128" transform="rotate(-90 158.7 128)">330</text>
<text x="164.6" y="128" transform="rotate(-90 164.6 128)">R12</text>
<text x="169.9" y="128" transform="rotate(-90 169.9 128)">330</text>
<text x="175.8" y="128" transform="rotate(-90 175.8 128)">R13</text>
<text x="181.1" y="128" transform="rotate(-90 181.1 128)">330</text>
<text x="187" y="128" transform="rotate(-90 187 128)">R14</text>
<text x="192.3" y="128" transform="rotate(-90 192.3 128)">330</text>
<text x="198.2" y="128" transform="rotate(-90 198.2 128)">R15</text>
<text x="203.6" y="128" transform="rotate(-90 203.6 128)">330</text>
<text x="209.5" y="128" transform="rotate(-90 209.5 128)">R16</text>
<text x="214.8" y="128" transform="rotate(-90 214.8 128)">330</text>
<text x="220.7" y="128" transform="rotate(-90 220.7 128)">R17</text>
<text x="226" y="128" transform="rotate(-90 226 128)">330</text>
<text x="250.4" y="126.6">D7</text>
<text x="37.1" y="132.2">PB7</text>
<text x="93.3" y="132.2">A12</text>
<text x="93.3" y="137.8">R/~W</text>
<text x="93.3" y="135">~CS2</text>
<text x="37.1" y="140.6">VCC</text>
<text x="104.7" y="140">SB140</text>
<text x="109.4" y="143.1">D1</text>
<text x="115.7" y="140.6">~IRQ</text>
<text x="147.7" y="140" transform="rotate(-90 147.7 140)">LED10</text>
<text x="150.1" y="140" transform="rotate(-90 150.1 140)">RED</text>
<text x="158.9" y="140" transform="rotate(-90 158.9 140)">LED11</text>
<text x="161.3" y="140" transform="rotate(-90 161.3 140)">RED</text>
<text x="170.2" y="140" transform="rotate(-90 170.2 140)">LED12</text>
<text x="172.5" y="140" transform="rotate(-90 172.5 140)">RED</text>
<text x="181.4" y="140" transform="rotate(-90 181.4 140)">LED13</text>
<text x="183.8" y="140" transform="rotate(-90 183.8 140)">RED</text>
<text x="192.6" y="140" transform="rotate(-90 192.6 140)">LED14</text>
<text x="195" y="140" transform="rotate(-90 195 140)">RED</text>
<text x="203.8" y="140" transform="rotate(-90 203.8 140)">LED15</text>
<text x="206.2" y="140" transform="rotate(-90 206.2 140)">RED</text>
<text x="215.1" y="140" transform="rotate(-90 215.1 140)">LED16</text>
<text x="217.5" y="140" transform="rotate(-90 217.5 140)">RED</text>
<text x="226.3" y="140" transform="rotate(-90 226.3 140)">LED17</text>
<text x="228.7" y="140" transform="rotate(-90 228.7 140)">RED</text>
<text x="127" y="146.2">GND</text>
<text x="270.1" y="146.2">BACKPLANE_39X</text>
</g>
<g font-size="2.8" fill="#c90d0c">
<text x="54" y="81.7">U1</text>
<text x="54" y="146.2">65C22</text>
</g>
<g font-size="2.4" fill="#808080">
<text x="153.9" y="30.7">1</text>
<text x="153.9" y="33.6">2</text>
<text x="160.4" y="32">A</text>
<text x="160.4" y="34.8">B</text>
<text x="172" y="34.8">Y1</text>
<text x="172" y="32">Y0</text>
<text x="180" y="33.6">14</text>
<text x="180" y="30.7">15</text>
<text x="266.2" y="33.6">1</text>
<text x="272.7" y="34.8">A15</text>
<text x="153.9" y="36.4">3</text>
<text x="160.4" y="37.6">C</text>
<text x="172" y="40.4">Y3</text>
<text x="172" y="37.6">Y2</text>
<text x="180" y="42">11</text>
<text x="180" y="39.2">12</text>
<text x="180" y="36.4">13</text>
<text x="202.3" y="39.8" transform="rotate(-90 202.3 39.8)">16</text>
<text x="266.2" y="36.4">2</text>
<text x="266.2" y="39.2">3</text>
<text x="266.2" y="42">4</text>
<text x="272.7" y="37.6">A14</text>
<text x="272.7" y="40.4">A13</text>
<text x="153.9" y="47.6">4</text>
<text x="153.9" y="44.8">6</text>
<text x="160.4" y="46">G1</text>
<text x="172" y="46">Y5</text>
<text x="172" y="43.2">Y4</text>
<text x="180" y="47.6">9</text>
<text x="180" y="44.8">10</text>
<text x="266.2" y="44.8">5</text>
<text x="266.2" y="47.6">6</text>
<text x="272.7" y="43.2">A12</text>
<text x="272.7" y="46">A11</text>
<text x="153.9" y="50.4">5</text>
<text x="160.4" y="48.8">G2A</text>
<text x="160.4" y="51.6">G2B</text>
<text x="172" y="51.6">Y7</text>
<text x="172" y="48.8">Y6</text>
<text x="180" y="50.4">7</text>
<text x="202.3" y="51.9" transform="rotate(-90 202.3 51.9)">8</text>
<text x="266.2" y="50.4">7</text>
<text x="266.2" y="53.2">8</text>
<text x="272.7" y="48.8">A10</text>
<text x="272.7" y="51.6">A9</text>
<text x="264.9" y="58.8">10</text>
<text x="266.2" y="56">9</text>
<text x="272.7" y="54.4">A8</text>
<text x="272.7" y="57.2">A7</text>
<text x="264.9" y="64.4">12</text>
<text x="265.1" y="61.6">11</text>
<text x="272.7" y="60">A6</text>
<text x="272.7" y="62.9">A5</text>
<text x="272.7" y="65.7">A4</text>
<text x="264.9" y="67.2">13</text>
<text x="264.9" y="70">14</text>
<text x="272.7" y="68.5">A3</text>
<text x="272.7" y="71.3">A2</text>
<text x="264.9" y="72.9">15</text>
<text x="264.9" y="75.7">16</text>
<text x="272.7" y="74.1">A1</text>
<text x="272.7" y="76.9">A0</text>
<text x="264.9" y="78.4">17</text>
<text x="264.9" y="81.3">18</text>
<text x="272.7" y="79.7">GND</text>
<text x="272.7" y="82.5">VCC</text>
<text x="50.1" y="86.9">1</text>
<text x="50.1" y="89.7">2</text>
<text x="56.6" y="88.1">GND</text>
<text x="74.9" y="88.1">CA1</text>
<text x="84.6" y="89.7">39</text>
<text x="84.6" y="86.9">40</text>
<text x="264.9" y="84.1">19</text>
<text x="264.9" y="86.9">20</text>
<text x="264.9" y="89.7">21</text>
<text x="272.7" y="85.3">PHI2</text>
<text x="272.7" y="88.1">~RESET</text>
<text x="50.1" y="92.5">3</text>
<text x="50.1" y="95.3">4</text>
<text x="56.6" y="90.9">PA0</text>
<text x="56.6" y="93.7">PA1</text>
<text x="74.9" y="93.7">RS0</text>
<text x="74.9" y="90.9">CA2</text>
<text x="84.6" y="95.3">37</text>
<text x="84.6" y="92.5">38</text>
<text x="264.9" y="92.5">22</text>
<text x="264.9" y="95.3">23</text>
<text x="272.7" y="90.9">PHI0</text>
<text x="272.7" y="93.7">~IRQ</text>
<text x="50.1" y="98.1">5</text>
<text x="50.1" y="100.9">6</text>
<text x="56.6" y="96.5">PA2</text>
<text x="56.6" y="99.4">PA3</text>
<text x="74.9" y="99.4">RS2</text>
<text x="74.9" y="96.5">RS1</text>
<text x="84.6" y="100.9">35</text>
<text x="84.6" y="98.1">36</text>
<text x="264.9" y="98.1">24</text>
<text x="264.9" y="100.9">25</text>
<text x="272.7" y="96.5">SPARE1</text>
<text x="272.7" y="99.4">R/~W</text>
<text x="50.1" y="103.7">7</text>
<text x="50.1" y="106.5">8</text>
<text x="56.6" y="102.2">PA4</text>
<text x="56.6" y="104.9">PA5</text>
<text x="56.6" y="107.7">PA6</text>
<text x="70.2" y="104.9">~RESET</text>
<text x="74.9" y="102.2">RS3</text>
<text x="76.5" y="107.8">D0</text>
<text x="84.6" y="106.5">33</text>
<text x="84.6" y="103.7">34</text>
<text x="264.9" y="103.7">26</text>
<text x="264.9" y="106.5">27</text>
<text x="272.7" y="102.2">RDY</text>
<text x="272.7" y="104.9">SYNC</text>
<text x="272.7" y="107.7">D0</text>
<text x="48.8" y="112.1">10</text>
<text x="50.1" y="109.3">9</text>
<text x="56.6" y="110.6">PA7</text>
<text x="56.6" y="113.4">PB0</text>
<text x="76.5" y="113.4">D2</text>
<text x="76.5" y="110.6">D1</text>
<text x="84.6" y="112.1">31</text>
<text x="84.6" y="109.3">32</text>
<text x="264.9" y="109.3">28</text>
<text x="264.9" y="112.1">29</text>
<text x="272.7" y="110.6">D1</text>
<text x="272.7" y="113.4">D2</text>
<text x="48.8" y="117.7">12</text>
<text x="48.9" y="114.9">11</text>
<text x="56.6" y="116.2">PB1</text>
<text x="56.6" y="119">PB2</text>
<text x="76.5" y="119">D4</text>
<text x="76.5" y="116.2">D3</text>
<text x="84.6" y="117.7">29</text>
<text x="84.6" y="114.9">30</text>
<text x="264.9" y="114.9">30</text>
<text x="264.9" y="117.7">31</text>
<text x="272.7" y="116.2">D3</text>
<text x="272.7" y="119">D4</text>
<text x="48.8" y="120.6">13</text>
<text x="48.8" y="123.4">14</text>
<text x="56.6" y="121.8">PB3</text>
<text x="56.6" y="124.6">PB4</text>
<text x="76.5" y="124.6">D6</text>
<text x="76.5" y="121.8">D5</text>
<text x="84.6" y="123.4">27</text>
<text x="84.6" y="120.6">28</text>
<text x="264.9" y="120.6">32</text>
<text x="264.9" y="123.4">33</text>
<text x="272.7" y="121.8">D5</text>
<text x="272.7" y="124.6">D6</text>
<text x="48.8" y="126.2">15</text>
<text x="48.8" y="129">16</text>
<text x="48.8" y="131.8">17</text>
<text x="56.6" y="127.4">PB5</text>
<text x="56.6" y="130.2">PB6</text>
<text x="74.3" y="130.2">PHI2</text>
<text x="76.5" y="127.4">D7</text>
<text x="84.6" y="131.8">24</text>
<text x="84.6" y="129">25</text>
<text x="84.6" y="126.2">26</text>
<text x="264.9" y="126.2">34</text>
<text x="264.9" y="129">35</text>
<text x="264.9" y="131.8">36</text>
<text x="272.7" y="127.4">D7</text>
<text x="272.7" y="130.2">TX</text>
<text x="48.8" y="134.6">18</text>
<text x="48.8" y="137.4">19</text>
<text x="56.6" y="133">PB7</text>
<text x="56.6" y="135.8">CB1</text>
<text x="73.5" y="135.8">~CS2</text>
<text x="74.9" y="133">CS1</text>
<text x="84.6" y="137.4">22</text>
<text x="84.6" y="134.6">23</text>
<text x="264.9" y="134.6">37</text>
<text x="264.9" y="137.4">38</text>
<text x="272.7" y="133">RX</text>
<text x="272.7" y="135.8">~NMI</text>
<text x="48.8" y="140.2">20</text>
<text x="56.6" y="138.6">CB2</text>
<text x="56.6" y="141.4">VCC</text>
<text x="73.3" y="138.6">R/~W</text>
<text x="73.9" y="141.4">~IRQ</text>
<text x="84.6" y="140.2">21</text>
<text x="264.9" y="140.2">39</text>
<text x="272.7" y="138.6">SPARE2</text>
<text x="272.7" y="141.4">SPARE3</text>
</g>
<g font-size="1.9" fill="#808080">
<text x="204.8" y="42.4" transform="rotate(-90 204.8 42.4)">VCC</text>
<text x="204.8" y="51.6" transform="rotate(-90 204.8 51.6)">GND</text>
</g>
</svg>
